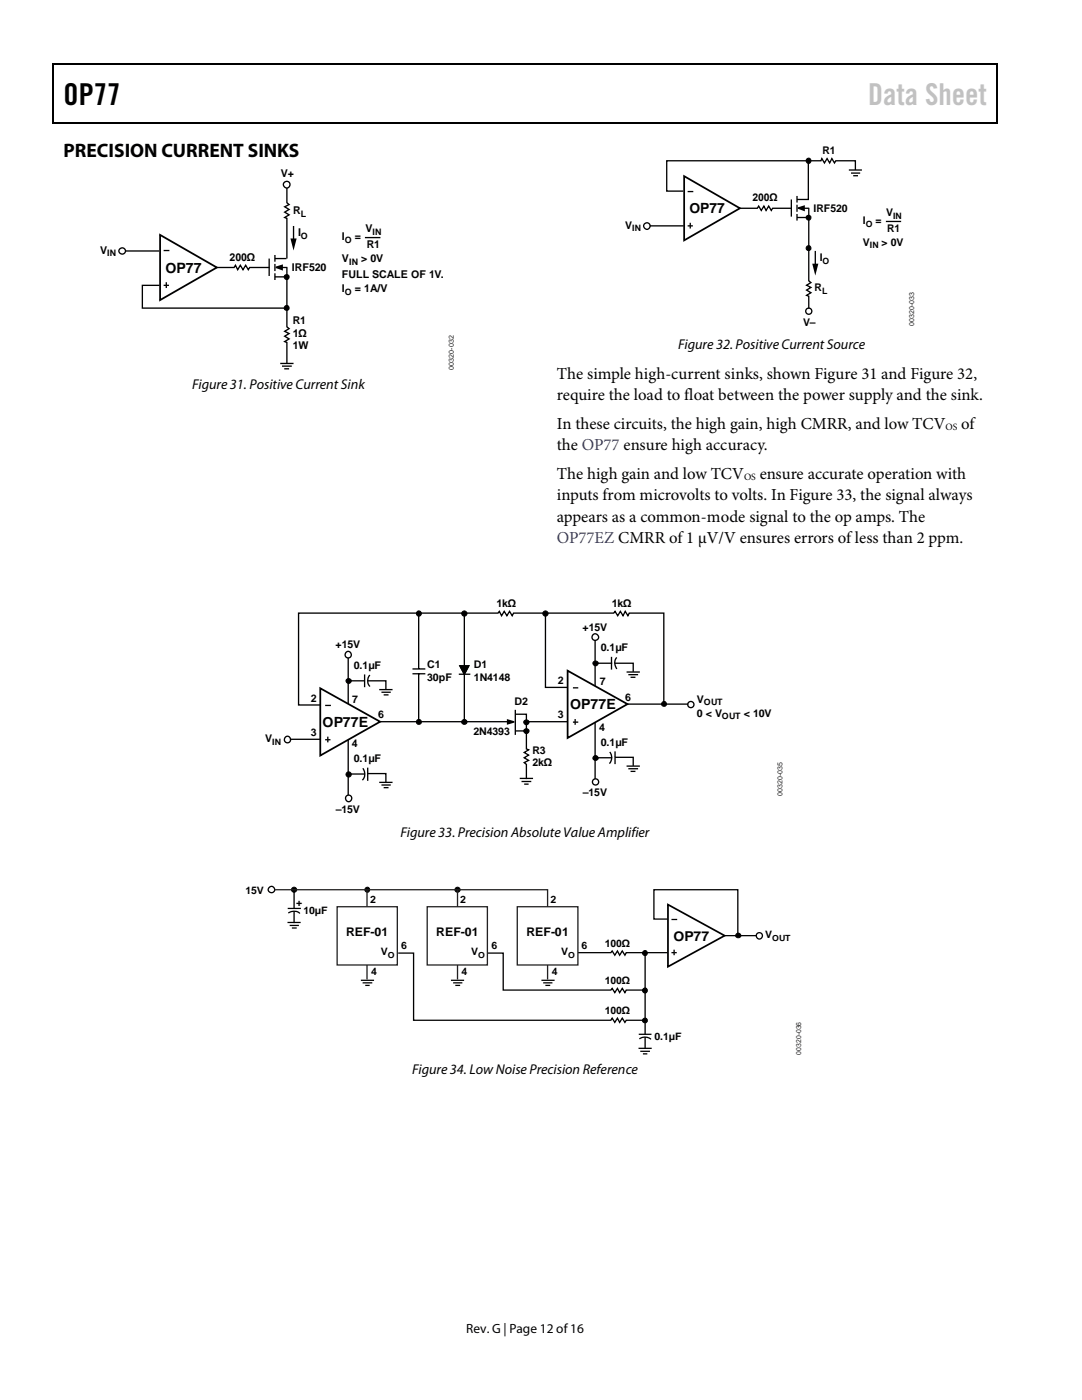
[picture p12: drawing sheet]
<svg xmlns="http://www.w3.org/2000/svg" width="216mm" height="279mm" viewBox="0 0 216 279" stroke-linecap="round" stroke-linejoin="round" font-family="sans-serif">
<g fill="#000">
<path d="M10.5 12.7h.3v1h-.3zM10.5 12.7h.3v.3h-.3zM133.3 12.7h.3v.3h-.3zM198.8 12.7h.2v1h-.2zM198.8 12.7h.2v.3h-.2zM10.5 24.4h.3v.2h-.3zM133.1 24.4h.2v.2h-.2zM198.8 24.4h.2v.2h-.2z"/>
<circle cx="57.2" cy="55.3" r=".49"/>
<circle cx="57.2" cy="61.5" r=".49"/>
</g>
<path d="M10.7 13.7v10.7M10.8 12.8h122.5M133.6 12.8h65.2M198.9 13.7v10.7M10.8 24.5h188" fill="none" stroke="#000" stroke-width=".25"/>
<g fill="none" stroke="#000" stroke-width=".2">
<circle cx="57.2" cy="55.3" r=".49"/>
<circle cx="57.2" cy="61.5" r=".49"/>
</g>
<path d="M43.3 53.4h3.4l.3-.5 .4 .9 .6-.9 .5 .9 .5-.9 .5 .9 .3-.4h4" fill="none" stroke="#000" stroke-width=".27"/>
<circle cx="24.4" cy="50.1" r=".64" fill="#fff"/>
<circle cx="24.4" cy="50.1" r=".64" fill="none" stroke="#000" stroke-width=".27"/>
<circle cx="57.2" cy="36.8" r=".66" fill="#fff"/>
<circle cx="57.2" cy="36.8" r=".66" fill="none" stroke="#000" stroke-width=".27"/>
<path d="M31.9 46.9l11.4 6.5-11.4 6.5z" fill="#fff"/>
<path d="M31.9 46.9l11.4 6.5-11.4 6.5z" fill="none" stroke="#000" stroke-width=".36"/>
<path d="M32.7 56.9h1z" fill="#fff"/>
<path d="M32.7 56.9h1" fill="none" stroke="#000" stroke-width=".27"/>
<path d="M33.2 56.3v1.2z" fill="#fff"/>
<path d="M33.2 56.3v1.2" fill="none" stroke="#000" stroke-width=".27"/>
<path d="M32.7 50h1.1z" fill="#fff"/>
<g fill="none" stroke="#000" stroke-width=".27">
<path d="M57.2 37.5v3l.5 .3-.9 .5 .9 .5-.9 .5 .9 .6-.9 .5 .4 .2v8M25 50.1h6.8M31.9 56.9h-3.5v4.6h28.8M32.7 50h1.1M53.7 51.6v3.5M54.9 50.9v1.3M54.9 52.7v1.4M54.9 54.5v1.4M54.9 51.6h2.3M54.9 55.3h2.3M55 53.4h2.3M57.2 53.4v11.8l.5 .4-.9 .5 .9 .5-.9 .5 .9 .5-.9 .6 .4 .1v4.1"/>
<path d="M58.6 45.1v2.9M72.8 47.4h3.1M55.9 72.5h2.7M56.3 73.1h1.9M56.7 73.6h1"/>
</g>
<g fill="#000">
<path d="M55 53.2l1.4-.4v1.2l-1.4-.5zM58 47.6h1.2l-.6 2.4z"/>
<circle cx="161.3" cy="32.1" r=".5"/>
<circle cx="161.3" cy="49.5" r=".48"/>
<circle cx="161.3" cy="43.4" r=".48"/>
</g>
<g fill="none" stroke="#000" stroke-width=".2">
<circle cx="161.3" cy="32.1" r=".5"/>
<circle cx="161.3" cy="49.5" r=".48"/>
<circle cx="161.3" cy="43.4" r=".48"/>
</g>
<path d="M170.7 33.9v-1.8h-3.9l-.3 .4-.5-.9-.4 .9-.6-.9-.5 .9-.5-.9-.2 .5h-30.8v6h3.3M147.6 41.6h3.5l.3-.5 .5 .9 .5-.9 .5 .9 .5-.9 .5 .9 .3-.4h3.7" fill="none" stroke="#000" stroke-width=".26"/>
<circle cx="129.1" cy="45.1" r=".65" fill="#fff"/>
<circle cx="129.1" cy="45.1" r=".65" fill="none" stroke="#000" stroke-width=".26"/>
<circle cx="161.4" cy="62.1" r=".61" fill="#fff"/>
<circle cx="161.4" cy="62.1" r=".61" fill="none" stroke="#000" stroke-width=".26"/>
<path d="M136.5 35.2l11.1 6.4-11.1 6.4z" fill="#fff"/>
<path d="M136.5 35.2l11.1 6.4-11.1 6.4z" fill="none" stroke="#000" stroke-width=".35"/>
<path d="M137.2 45.1h1.1z" fill="#fff"/>
<path d="M137.2 45.1h1.1" fill="none" stroke="#000" stroke-width=".26"/>
<path d="M137.7 44.5v1.1z" fill="#fff"/>
<path d="M137.7 44.5v1.1" fill="none" stroke="#000" stroke-width=".26"/>
<path d="M137.2 38.2h1.1z" fill="#fff"/>
<g fill="none" stroke="#000" stroke-width=".26">
<path d="M137.2 38.2h1.1M157.9 39.8v3.4M159 39.1v1.3M161.3 32.2v7.6h-2.3M169.4 33.9h2.6M169.8 34.5h1.8M170.2 35.1h1M129.6 45.1h6.8M159 43.4h2.3M159 40.9v1.4M159 42.7v1.3M159.2 41.6h2.3"/>
<path d="M161.4 41.6v14.4l.4 .4-.9 .5 .9 .5-.9 .5 .9 .5-.9 .5 .5 .2v2.5M162.7 50.1v3M176.8 44.2h3M69.5 131v27.9M108.6 122.4h-6.1l-.3 .5-.5-.9-.6 .9-.5-.9-.5 .9-.5-.9-.2 .4h-39.8v18.3h4.3M109.3 122.4h13.2l.2-.4 .6 .9 .5-.9 .5 .9 .5-.9 .5 .9 .3-.5h6.9v18"/>
</g>
<g fill="#000">
<path d="M159.2 41.4l1.4-.4v1.2l-1.4-.5zM162.1 52.6h1.2l-.6 2.4z"/>
<circle cx="69.6" cy="135.9" r=".5"/>
<circle cx="83.6" cy="122.4" r=".51"/>
<circle cx="92.7" cy="122.4" r=".52"/>
<circle cx="108.8" cy="122.4" r=".52"/>
<circle cx="69.6" cy="154.6" r=".52"/>
<circle cx="83.6" cy="144.1" r=".5"/>
<circle cx="92.7" cy="144.1" r=".51"/>
</g>
<g fill="none" stroke="#000" stroke-width=".2">
<circle cx="69.6" cy="135.9" r=".5"/>
<circle cx="83.6" cy="122.4" r=".51"/>
<circle cx="92.7" cy="122.4" r=".52"/>
<circle cx="108.8" cy="122.4" r=".52"/>
<circle cx="69.6" cy="154.6" r=".52"/>
<circle cx="83.6" cy="144.1" r=".5"/>
<circle cx="92.7" cy="144.1" r=".51"/>
</g>
<circle cx="69.5" cy="130.7" r=".63" fill="#fff"/>
<circle cx="69.5" cy="130.7" r=".63" fill="none" stroke="#000" stroke-width=".26"/>
<circle cx="69.5" cy="159.3" r=".64" fill="#fff"/>
<circle cx="69.5" cy="159.3" r=".64" fill="none" stroke="#000" stroke-width=".26"/>
<circle cx="57.4" cy="147.6" r=".63" fill="#fff"/>
<g fill="none" stroke="#000" stroke-width=".26">
<path d="M69.7 135.9h3M72.8 134.7v2.3M73.5 135.9h3.5v1.6M73.8 134.7a1.69 1.69 0 0 0 0 2.3M75.7 137.6h2.6M76.1 138.2h1.9M76.6 138.7h.9M108.8 122.4v14.8h4.4M118.7 127.5v28.2M58 147.5h5.9M69.7 154.5h3M72.4 153.3a1.8 1.8 0 0 1-.1 2.4"/>
<path d="M73.4 153.3v2.4M73.5 154.4h3.5v1.6M75.4 144h26M75.7 156.1h2.6M76.1 156.7h1.9M76.6 157.2h.9"/>
<circle cx="57.4" cy="147.6" r=".63"/>
</g>
<path d="M72.8 135.9h.6M72.8 154.6h.6" fill="none" stroke="#fff" stroke-width=".35"/>
<g fill="#000">
<circle cx="118.9" cy="132.4" r=".5"/>
<circle cx="118.9" cy="151.3" r=".5"/>
<circle cx="132.5" cy="140.5" r=".49"/>
</g>
<g fill="none" stroke="#000" stroke-width=".2">
<circle cx="118.9" cy="132.4" r=".5"/>
<circle cx="118.9" cy="151.3" r=".5"/>
<circle cx="132.5" cy="140.5" r=".49"/>
</g>
<circle cx="118.8" cy="127.2" r=".66" fill="#fff"/>
<circle cx="118.8" cy="127.2" r=".66" fill="none" stroke="#000" stroke-width=".26"/>
<circle cx="118.8" cy="156" r=".62" fill="#fff"/>
<circle cx="118.8" cy="156" r=".62" fill="none" stroke="#000" stroke-width=".26"/>
<circle cx="137.8" cy="140.6" r=".62" fill="#fff"/>
<g fill="none" stroke="#000" stroke-width=".26">
<path d="M82.3 134.5h2.6M82.3 133.5h2.6M83.5 122.5v11M83.5 134.5v9.6M91.7 134.6h2M91.8 132.9h1.7l-.8 1.7zM92.7 122.4v21.4M118.9 132.4h3.1M122 131.2v2.3M122.7 132.4h3.7v1.5M123.1 131.2a1.84 1.84 0 0 0 0 2.3M125 134.1h2.7"/>
<path d="M125.4 134.6h1.9M125.8 135.2h1M102.8 145.9h2.3M102.8 141.7v5M102.9 142.5h2.1v7l.5 .1-.9 .6 .9 .5-.9 .5 .9 .6-.9 .4 .4 .3v2.8M103.7 155.3h2.7M104.1 156h1.9M104.6 156.5h.9M105.1 144h8.1M118.9 151.2h3.1M121.7 150.1a1.7 1.7 0 0 1-.1 2.3M122.7 151.1h3.7v1.6"/>
<path d="M122.7 150.1v2.3M124.8 140.5h12.5M125 152.9h2.7M125.4 153.4h1.9M125.8 153.9h1"/>
<circle cx="137.8" cy="140.6" r=".62"/>
</g>
<path d="M83.5 133.5v1M122 132.4h.6M122.1 151.2h.6" fill="none" stroke="#fff" stroke-width=".35"/>
<path d="M91.8 132.9h1.7l-.8 1.7z" fill="#000"/>
<g fill="#000">
<path d="M101.1 143.5l1.5 .4v.3l-1.5 .4z"/>
<circle cx="105.1" cy="145.9" r=".5"/>
<circle cx="105.1" cy="144.2" r=".5"/>
</g>
<g fill="none" stroke="#000" stroke-width=".2">
<circle cx="105.1" cy="145.9" r=".5"/>
<circle cx="105.1" cy="144.2" r=".5"/>
</g>
<path d="M113.3 133.9l11.9 6.6-11.9 6.8z" fill="#fff"/>
<path d="M113.3 133.9l11.9 6.6-11.9 6.8z" fill="none" stroke="#000" stroke-width=".35"/>
<path d="M114.3 144.1h1.1z" fill="#fff"/>
<path d="M114.3 144.1h1.1" fill="none" stroke="#000" stroke-width=".26"/>
<path d="M114.8 143.5v1.1z" fill="#fff"/>
<path d="M114.8 143.5v1.1" fill="none" stroke="#000" stroke-width=".26"/>
<path d="M114.3 137.3h1.1z" fill="#fff"/>
<path d="M114.3 137.3h1.1" fill="none" stroke="#000" stroke-width=".26"/>
<path d="M63.9 137.4l11.9 6.6-11.9 6.8z" fill="#fff"/>
<path d="M63.9 137.4l11.9 6.6-11.9 6.8z" fill="none" stroke="#000" stroke-width=".35"/>
<path d="M64.9 147.6h1z" fill="#fff"/>
<path d="M64.9 147.6h1" fill="none" stroke="#000" stroke-width=".26"/>
<path d="M65.4 147v1.2z" fill="#fff"/>
<path d="M65.4 147v1.2" fill="none" stroke="#000" stroke-width=".26"/>
<path d="M64.9 140.8h1.1z" fill="#fff"/>
<path d="M64.9 140.8h1.1M133.2 183.4h-2.7v-5.8h16.7v9.2" fill="none" stroke="#000" stroke-width=".26"/>
<g fill="#000">
<circle cx="58.7" cy="177.6" r=".51"/>
<circle cx="73.3" cy="177.6" r=".48"/>
<circle cx="91.3" cy="177.6" r=".51"/>
<circle cx="128.7" cy="190.2" r=".48"/>
<circle cx="128.7" cy="197.7" r=".48"/>
<circle cx="128.7" cy="203.7" r=".47"/>
</g>
<g fill="none" stroke="#000" stroke-width=".2">
<circle cx="58.7" cy="177.6" r=".51"/>
<circle cx="73.3" cy="177.6" r=".48"/>
<circle cx="91.3" cy="177.6" r=".51"/>
<circle cx="128.7" cy="190.2" r=".48"/>
<circle cx="128.7" cy="197.7" r=".48"/>
<circle cx="128.7" cy="203.7" r=".47"/>
</g>
<path d="M133.3 180.5l11.3 6.2-11.3 6.2z" fill="#fff"/>
<path d="M133.3 180.5l11.3 6.2-11.3 6.2z" fill="none" stroke="#000" stroke-width=".35"/>
<path d="M134 190.1h1z" fill="#fff"/>
<path d="M134 190.1h1" fill="none" stroke="#000" stroke-width=".26"/>
<path d="M134.5 189.5v1.1z" fill="#fff"/>
<path d="M134.5 189.5v1.1" fill="none" stroke="#000" stroke-width=".26"/>
<path d="M134 183.5h1.1z" fill="#fff"/>
<path d="M134 183.5h1.1M144.6 186.7h6.7" fill="none" stroke="#000" stroke-width=".26"/>
<circle cx="151.5" cy="186.8" r=".63" fill="#fff"/>
<circle cx="151.5" cy="186.8" r=".63" fill="none" stroke="#000" stroke-width=".26"/>
<circle cx="54.2" cy="177.5" r=".63" fill="#fff"/>
<g fill="none" stroke="#000" stroke-width=".26">
<path d="M58.7 177.6v3.6M57.4 184.1h2.6M57.5 181.3h2.4M57.5 182.2a1.71 1.71 0 0 1 2.3 .1M57.8 184.7h1.8M58.2 185.2h1M58.7 182v2.1M79.5 190.2h3v13.4h39.4l.3-.4 .5 .8 .5-.8 .4 .8 .6-.8 .5 .8 .3-.4h3.8M97.3 190.2h3.1v7.4h21.5l.3-.3 .5 .8 .5-.8 .4 .8 .6-.8 .5 .8 .3-.5h3.8M115.2 190.1h6.7l.3-.3 .5 .8 .5-.8 .4 .8 .6-.8 .5 .8 .3-.5h8.2M128.7 190.2v16.1M127.4 209.2h2.6"/>
<path d="M127.6 207.3a1.75 1.75 0 0 1 2.3 .1M127.6 206.4h2.3M127.8 209.8h1.9M128.3 210.3h.9M128.7 207.1v2.1"/>
<circle cx="54.2" cy="177.5" r=".63"/>
</g>
<circle cx="147.3" cy="186.7" r=".49" fill="#000"/>
<circle cx="147.3" cy="186.7" r=".49" fill="none" stroke="#000" stroke-width=".2"/>
<path d="M58.7 181.3v.6M128.7 206.4v.6" fill="none" stroke="#fff" stroke-width=".35"/>
<path d="M54.8 177.6h54.5v17.9" fill="none" stroke="#231f20" stroke-width=".26"/>
<path d="M103.2 181h12.1v11.6h-12.1z" fill="#fff" stroke="#231f20" stroke-width=".26"/>
<path d="M108 195.6h2.7M108.4 196.1h1.8M108.8 196.7h1" fill="none" stroke="#000" stroke-width=".26"/>
<path d="M91.3 177.6v17.9" fill="none" stroke="#231f20" stroke-width=".26"/>
<path d="M85.2 181h12.1v11.6h-12.1z" fill="#fff" stroke="#231f20" stroke-width=".26"/>
<path d="M90 195.6h2.6M90.4 196.1h1.9M90.9 196.7h.9" fill="none" stroke="#000" stroke-width=".26"/>
<path d="M73.2 177.6v17.9" fill="none" stroke="#231f20" stroke-width=".26"/>
<path d="M67.3 181h12v11.6h-12z" fill="#fff" stroke="#231f20" stroke-width=".26"/>
<path d="M72 195.6h2.6M72.4 196.1h1.9M72.9 196.7h.9" fill="none" stroke="#000" stroke-width=".26"/>
<text font-size="6" x="12.7" y="20.9">OP77</text>
<text font-size="6" fill="#c1c1c1" x="173.2" y="20.9">Data Sheet</text>
<text font-size="3.9" x="12.7" y="31.3">PRECISION CURRENT SINKS</text>
<g font-size="3.3">
<text x="111.1" y="75.6">The simple high-current sinks, shown Figure 31 and Figure 32,</text>
<text x="111.1" y="79.9">require the load to float between the power supply and the sink.</text>
<text x="111.1" y="89.9">the OP77 ensure high accuracy.</text>
<text x="111.1" y="85.6">In these circuits, the high gain, high CMRR, and low TCV</text>
<text x="191.8" y="85.6">of</text>
<text x="111.1" y="95.6">The high gain and low TCV</text>
<text x="151.6" y="95.6">ensure accurate operation with</text>
<text x="111.1" y="99.9">inputs from microvolts to volts. In Figure 33, the signal always</text>
<text x="111.1" y="104.1">appears as a common-mode signal to the op amps. The</text>
</g>
<text font-size="3.3" fill="#00f" x="111.1" y="108.4">OP77EZ CMRR of 1 µV/V ensures errors of less than 2 ppm.</text>
<text font-size="2.9" x="33" y="54.4">OP77</text>
<g font-size="2.8">
<text x="137.6" y="42.6">OP77</text>
<text x="135.3" y="69.7">Figure 32. Positive Current Source</text>
<text x="38.3" y="77.7">Figure 31. Positive Current Sink</text>
<text x="113.8" y="141.6">OP77E</text>
<text x="64.4" y="145.1">OP77E</text>
<text x="79.9" y="167">Figure 33. Precision Absolute Value Amplifier</text>
<text x="82.2" y="214.3">Figure 34. Low Noise Precision Reference</text>
</g>
<g font-size="2.7">
<text x="134.4" y="187.7">OP77</text>
<text x="93" y="266">Rev. G | Page 12 of16</text>
</g>
<g font-size="2.4">
<text x="69" y="186.7">REF-01</text>
<text x="87" y="186.7">REF-01</text>
<text x="105" y="186.7">REF-01</text>
</g>
<g font-size="2.1">
<text x="56" y="35.4">V+</text>
<text x="164.1" y="30.8">R1</text>
<text x="150.1" y="40.2">200Ω</text>
<text x="58.5" y="42.8">R</text>
<text x="59.5" y="47.2">I</text>
<text x="68.2" y="48">I</text>
<text x="70.8" y="48">=</text>
<text x="72.9" y="46.3">V</text>
<text x="124.8" y="45.6">V</text>
<text x="162.3" y="42.3">IRF520</text>
<text x="172.2" y="44.8">I</text>
<text x="174.7" y="44.8">=</text>
<text x="176.8" y="43.2">V</text>
<text x="177" y="46.3">R1</text>
<text x="20" y="50.6">V</text>
<text x="45.8" y="52">200Ω</text>
<text x="68.2" y="52.3">V</text>
<text x="72" y="52.3">&gt; 0V</text>
<text x="73.2" y="49.5">R1</text>
<text x="163.6" y="52.2">I</text>
<text x="172.2" y="49">V</text>
<text x="175.9" y="49">&gt; 0V</text>
<text x="58.2" y="54.2">IRF520</text>
<text x="68.2" y="55.5">FULL SCALE OF 1V.</text>
<text x="68.2" y="58.3">I</text>
<text x="70.8" y="58.3">= 1A/V</text>
<text x="162.5" y="58.1">R</text>
<text x="58.4" y="64.7">R1</text>
<text x="160.2" y="65.1">V–</text>
<text x="58.4" y="67.2">1Ω</text>
<text x="58.4" y="69.7">1W</text>
<text x="99.1" y="121.2">1kΩ</text>
<text x="116.2" y="125.9">+15V</text>
<text x="122.1" y="121.2">1kΩ</text>
<text x="67" y="129.4">+15V</text>
<text x="119.9" y="130">0.1µF</text>
<text x="70.6" y="133.5">0.1µF</text>
<text x="85.2" y="133.4">C1</text>
<text x="85.2" y="135.8">30pF</text>
<text x="94.6" y="133.4">D1</text>
<text x="94.6" y="135.8">1N4148</text>
<text x="111.3" y="136.6">2</text>
<text x="119.7" y="136.8">7</text>
<text x="62" y="140.1">2</text>
<text x="70.2" y="140.2">7</text>
<text x="75.4" y="143.3">6</text>
<text x="102.7" y="140.7">D2</text>
<text x="111.3" y="143.3">3</text>
<text x="124.7" y="139.8">6</text>
<text x="139" y="140.2">V</text>
<text x="139" y="143.1">0 &lt; V</text>
<text x="148.4" y="143.1">&lt; 10V</text>
<text x="52.9" y="148.1">V</text>
<text x="62" y="146.8">3</text>
<text x="70.2" y="149.1">4</text>
<text x="94.5" y="146.7">2N4393</text>
<text x="119.6" y="145.9">4</text>
<text x="119.9" y="148.8">0.1µF</text>
<text x="70.6" y="152.1">0.1µF</text>
<text x="106.2" y="150.4">R3</text>
<text x="106.2" y="152.9">2kΩ</text>
<text x="116.3" y="158.9">–15V</text>
<text x="67" y="162.2">–15V</text>
</g>
<g font-size="2">
<text x="49" y="178.3">15V</text>
<text x="59.1" y="180.8">+</text>
<text x="60.6" y="182.4">10µF</text>
<text x="73.8" y="180.3">2</text>
<text x="91.8" y="180.3">2</text>
<text x="109.8" y="180.3">2</text>
<text x="76" y="190.7">V</text>
<text x="80" y="189.3">6</text>
<text x="94" y="190.7">V</text>
<text x="98" y="189.3">6</text>
<text x="112" y="190.7">V</text>
<text x="116" y="189.3">6</text>
<text x="120.7" y="189">100Ω</text>
<text x="152.7" y="187.3">V</text>
<text x="74.1" y="194.6">4</text>
<text x="92.1" y="194.6">4</text>
<text x="110.1" y="194.6">4</text>
<text x="120.7" y="196.4">100Ω</text>
<text x="120.7" y="202.4">100Ω</text>
<text x="130.6" y="207.5">0.1µF</text>
</g>
<g font-size="1.9">
<text x="188.7" y="85.8">OS</text>
<text x="148.5" y="95.8">OS</text>
</g>
<g font-size="1.8">
<text x="60.1" y="43.3">L</text>
<text x="60.1" y="47.7">O</text>
<text x="74.4" y="46.9">IN</text>
<text x="126.1" y="46.2">IN</text>
<text x="172.8" y="45.3">O</text>
<text x="178.2" y="43.7">IN</text>
<text x="21.4" y="51.2">IN</text>
<text x="68.8" y="48.5">O</text>
<text x="69.7" y="52.8">IN</text>
<text x="164.1" y="52.7">O</text>
<text x="173.6" y="49.5">IN</text>
<text x="68.8" y="58.9">O</text>
<text x="164" y="58.6">L</text>
<text x="140.5" y="140.8">OUT</text>
<text x="144.1" y="143.6">OUT</text>
<text x="54.3" y="148.6">IN</text>
</g>
<g font-size="1.7">
<text x="77.4" y="191.2">O</text>
<text x="95.4" y="191.2">O</text>
<text x="113.4" y="191.2">O</text>
<text x="154.1" y="187.8">OUT</text>
</g>
<g font-size="1.4" fill="#231f20">
<text x="182.4" y="65.1" transform="rotate(-90 182.4 65.1)">00320-033</text>
<text x="90.5" y="73.8" transform="rotate(-90 90.5 73.8)">00320-032</text>
<text x="156.1" y="158.9" transform="rotate(-90 156.1 158.9)">00320-035</text>
<text x="159.8" y="210.4" transform="rotate(-90 159.8 210.4)">00320-036</text>
</g>
</svg>
